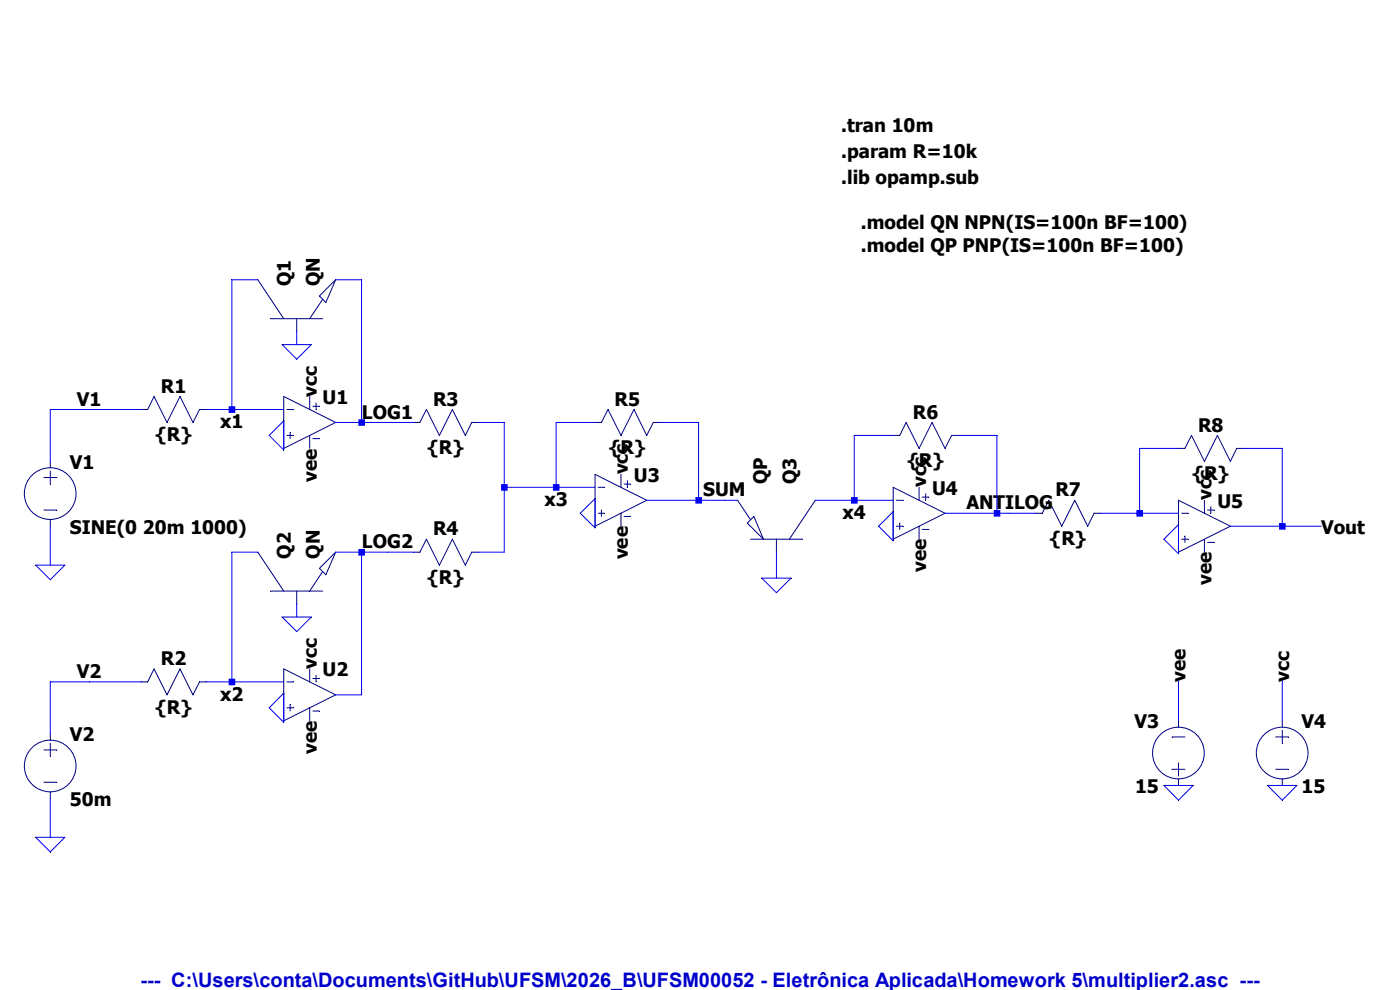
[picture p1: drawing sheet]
<svg xmlns="http://www.w3.org/2000/svg" width="297mm" height="210mm" viewBox="0 0 297 210" stroke-linecap="round" stroke-linejoin="round" font-family="sans-serif">
<path d="M67.8 62.8l1.3 1.4" fill="none" stroke="#00007f" stroke-width=".21"/>
<path d="M71.2 59.4l-3.4 3.4" fill="none" stroke="#00007f" stroke-width=".21"/>
<path d="M71.2 59.4l-2.1 4.8" fill="none" stroke="#00007f" stroke-width=".21"/>
<path d="M68.5 63.5l-2.8 4.1" fill="none" stroke="#00007f" stroke-width=".21"/>
<path d="M57.4 67.6h11.1" fill="none" stroke="#00007f" stroke-width=".21"/>
<path d="M54.7 59.4l5.5 8.2" fill="none" stroke="#00007f" stroke-width=".21"/>
<path d="M62.9 67.6v2.8" fill="none" stroke="#00007f" stroke-width=".21"/>
<path d="M9.3 101.3h2.8" fill="none" stroke="#00007f" stroke-width=".21"/>
<path d="M9.3 108.2h2.8" fill="none" stroke="#00007f" stroke-width=".21"/>
<path d="M10.7 99.9v2.8" fill="none" stroke="#00007f" stroke-width=".21"/>
<path d="M10.7 110.2v1.4" fill="none" stroke="#00007f" stroke-width=".21"/>
<path d="M10.7 97.9v1.3" fill="none" stroke="#00007f" stroke-width=".21"/>
<g fill="none" stroke="#00007f" stroke-width=".21">
<path d="M29.9 86.9h1.4"/>
<circle cx="10.6" cy="104.7" r="5.5"/>
</g>
<path d="M32.7 84.1l-1.4 2.8" fill="none" stroke="#00007f" stroke-width=".21"/>
<path d="M32.7 84.1l2.7 5.5" fill="none" stroke="#00007f" stroke-width=".21"/>
<path d="M38.2 84.1l-2.8 5.5" fill="none" stroke="#00007f" stroke-width=".21"/>
<path d="M38.2 84.1l2.7 5.5" fill="none" stroke="#00007f" stroke-width=".21"/>
<path d="M42.3 86.9h1.4" fill="none" stroke="#00007f" stroke-width=".21"/>
<path d="M42.3 86.9l-1.4 2.7" fill="none" stroke="#00007f" stroke-width=".21"/>
<path d="M67.8 120.6l1.3 1.3" fill="none" stroke="#00007f" stroke-width=".21"/>
<path d="M71.2 117.1l-3.4 3.5" fill="none" stroke="#00007f" stroke-width=".21"/>
<path d="M71.2 117.1l-2.1 4.8" fill="none" stroke="#00007f" stroke-width=".21"/>
<path d="M68.5 121.2l-2.8 4.2" fill="none" stroke="#00007f" stroke-width=".21"/>
<path d="M57.4 125.4h11.1" fill="none" stroke="#00007f" stroke-width=".21"/>
<path d="M54.7 117.1l5.5 8.3" fill="none" stroke="#00007f" stroke-width=".21"/>
<path d="M62.9 125.4v2.7" fill="none" stroke="#00007f" stroke-width=".21"/>
<path d="M9.3 159.1h2.8" fill="none" stroke="#00007f" stroke-width=".21"/>
<path d="M9.3 165.9h2.8" fill="none" stroke="#00007f" stroke-width=".21"/>
<path d="M10.7 157.7v2.7" fill="none" stroke="#00007f" stroke-width=".21"/>
<path d="M10.7 168v1.4" fill="none" stroke="#00007f" stroke-width=".21"/>
<path d="M10.7 155.7v1.3" fill="none" stroke="#00007f" stroke-width=".21"/>
<g fill="none" stroke="#00007f" stroke-width=".21">
<path d="M29.9 144.7h1.4"/>
<circle cx="10.6" cy="162.5" r="5.5"/>
</g>
<path d="M32.7 141.9l-1.4 2.8" fill="none" stroke="#00007f" stroke-width=".21"/>
<path d="M32.7 141.9l2.7 5.5" fill="none" stroke="#00007f" stroke-width=".21"/>
<path d="M38.2 141.9l-2.8 5.5" fill="none" stroke="#00007f" stroke-width=".21"/>
<path d="M38.2 141.9l2.7 5.5" fill="none" stroke="#00007f" stroke-width=".21"/>
<path d="M42.3 144.7h1.4" fill="none" stroke="#00007f" stroke-width=".21"/>
<path d="M42.3 144.7l-1.4 2.7" fill="none" stroke="#00007f" stroke-width=".21"/>
<path d="M87.7 89.6h1.4" fill="none" stroke="#00007f" stroke-width=".21"/>
<path d="M90.5 86.9l-1.4 2.7" fill="none" stroke="#00007f" stroke-width=".21"/>
<path d="M90.5 86.9l2.7 5.5" fill="none" stroke="#00007f" stroke-width=".21"/>
<path d="M96 86.9l-2.8 5.5" fill="none" stroke="#00007f" stroke-width=".21"/>
<path d="M96 86.9l2.7 5.5" fill="none" stroke="#00007f" stroke-width=".21"/>
<path d="M100.1 89.6h1.4" fill="none" stroke="#00007f" stroke-width=".21"/>
<path d="M100.1 89.6l-1.4 2.8" fill="none" stroke="#00007f" stroke-width=".21"/>
<path d="M87.7 117.1h1.4" fill="none" stroke="#00007f" stroke-width=".21"/>
<path d="M90.5 114.4l-1.4 2.7" fill="none" stroke="#00007f" stroke-width=".21"/>
<path d="M90.5 114.4l2.7 5.5" fill="none" stroke="#00007f" stroke-width=".21"/>
<path d="M96 114.4l-2.8 5.5" fill="none" stroke="#00007f" stroke-width=".21"/>
<path d="M96 114.4l2.7 5.5" fill="none" stroke="#00007f" stroke-width=".21"/>
<path d="M100.1 117.1h1.4" fill="none" stroke="#00007f" stroke-width=".21"/>
<path d="M100.1 117.1l-1.4 2.8" fill="none" stroke="#00007f" stroke-width=".21"/>
<path d="M126.2 89.6h1.4" fill="none" stroke="#00007f" stroke-width=".21"/>
<path d="M129 86.9l-1.4 2.7" fill="none" stroke="#00007f" stroke-width=".21"/>
<path d="M129 86.9l2.7 5.5" fill="none" stroke="#00007f" stroke-width=".21"/>
<path d="M134.5 86.9l-2.8 5.5" fill="none" stroke="#00007f" stroke-width=".21"/>
<path d="M134.5 86.9l2.7 5.5" fill="none" stroke="#00007f" stroke-width=".21"/>
<path d="M138.6 89.6h1.4" fill="none" stroke="#00007f" stroke-width=".21"/>
<path d="M138.6 89.6l-1.4 2.8" fill="none" stroke="#00007f" stroke-width=".21"/>
<path d="M189.5 92.4h1.4" fill="none" stroke="#00007f" stroke-width=".21"/>
<path d="M192.2 89.6l-1.3 2.8" fill="none" stroke="#00007f" stroke-width=".21"/>
<path d="M192.2 89.6l2.8 5.5" fill="none" stroke="#00007f" stroke-width=".21"/>
<path d="M197.7 89.6l-2.7 5.5" fill="none" stroke="#00007f" stroke-width=".21"/>
<path d="M197.7 89.6l2.8 5.5" fill="none" stroke="#00007f" stroke-width=".21"/>
<path d="M201.9 92.4h1.3" fill="none" stroke="#00007f" stroke-width=".21"/>
<path d="M201.9 92.4l-1.4 2.7" fill="none" stroke="#00007f" stroke-width=".21"/>
<path d="M219.8 108.9h1.3" fill="none" stroke="#00007f" stroke-width=".21"/>
<path d="M222.5 106.1l-1.4 2.8" fill="none" stroke="#00007f" stroke-width=".21"/>
<path d="M222.5 106.1l2.8 5.5" fill="none" stroke="#00007f" stroke-width=".21"/>
<path d="M228 106.1l-2.7 5.5" fill="none" stroke="#00007f" stroke-width=".21"/>
<path d="M228 106.1l2.8 5.5" fill="none" stroke="#00007f" stroke-width=".21"/>
<path d="M232.1 108.9h1.4" fill="none" stroke="#00007f" stroke-width=".21"/>
<path d="M232.1 108.9l-1.3 2.7" fill="none" stroke="#00007f" stroke-width=".21"/>
<path d="M250 95.1h1.4" fill="none" stroke="#00007f" stroke-width=".21"/>
<path d="M252.8 92.4l-1.4 2.7" fill="none" stroke="#00007f" stroke-width=".21"/>
<path d="M252.8 92.4l2.7 5.5" fill="none" stroke="#00007f" stroke-width=".21"/>
<path d="M258.3 92.4l-2.8 5.5" fill="none" stroke="#00007f" stroke-width=".21"/>
<path d="M258.3 92.4l2.7 5.5" fill="none" stroke="#00007f" stroke-width=".21"/>
<path d="M262.4 95.1h1.4" fill="none" stroke="#00007f" stroke-width=".21"/>
<path d="M262.4 95.1l-1.4 2.8" fill="none" stroke="#00007f" stroke-width=".21"/>
<path d="M248.6 163.2h2.8" fill="none" stroke="#00007f" stroke-width=".21"/>
<path d="M248.6 156.3h2.8" fill="none" stroke="#00007f" stroke-width=".21"/>
<path d="M250 161.8v2.8" fill="none" stroke="#00007f" stroke-width=".21"/>
<path d="M250 152.9v1.4" fill="none" stroke="#00007f" stroke-width=".21"/>
<path d="M250 165.3v1.3" fill="none" stroke="#00007f" stroke-width=".21"/>
<g fill="none" stroke="#00007f" stroke-width=".21">
<path d="M270.6 156.3h2.8"/>
<circle cx="250" cy="159.7" r="5.5"/>
</g>
<path d="M270.6 163.2h2.8" fill="none" stroke="#00007f" stroke-width=".21"/>
<path d="M272 154.9v2.8" fill="none" stroke="#00007f" stroke-width=".21"/>
<path d="M272 165.3v1.3" fill="none" stroke="#00007f" stroke-width=".21"/>
<path d="M272 152.9v1.4" fill="none" stroke="#00007f" stroke-width=".21"/>
<g fill="none" stroke="#00007f" stroke-width=".21">
<path d="M60.2 84.1l11 5.5"/>
<circle cx="272" cy="159.7" r="5.5"/>
</g>
<path d="M71.2 89.6l-11 5.5" fill="none" stroke="#00007f" stroke-width=".21"/>
<path d="M60.2 84.1v11" fill="none" stroke="#00007f" stroke-width=".21"/>
<path d="M60.9 86.9h1.4" fill="none" stroke="#00007f" stroke-width=".21"/>
<path d="M60.9 92.4h1.4" fill="none" stroke="#00007f" stroke-width=".21"/>
<path d="M61.6 91.7v1.3" fill="none" stroke="#00007f" stroke-width=".21"/>
<path d="M65.7 84.1v2.8" fill="none" stroke="#00007f" stroke-width=".21"/>
<path d="M65.7 92.4v2.7" fill="none" stroke="#00007f" stroke-width=".21"/>
<path d="M66.4 86.2h1.4" fill="none" stroke="#00007f" stroke-width=".21"/>
<path d="M67.1 85.5v1.4" fill="none" stroke="#00007f" stroke-width=".21"/>
<path d="M66.4 93h1.4" fill="none" stroke="#00007f" stroke-width=".21"/>
<path d="M60.2 141.9l11 5.5" fill="none" stroke="#00007f" stroke-width=".21"/>
<path d="M71.2 147.4l-11 5.5" fill="none" stroke="#00007f" stroke-width=".21"/>
<path d="M60.2 141.9v11" fill="none" stroke="#00007f" stroke-width=".21"/>
<path d="M60.9 144.7h1.4" fill="none" stroke="#00007f" stroke-width=".21"/>
<path d="M60.9 150.2h1.4" fill="none" stroke="#00007f" stroke-width=".21"/>
<path d="M61.6 149.4v1.4" fill="none" stroke="#00007f" stroke-width=".21"/>
<path d="M65.7 141.9v2.8" fill="none" stroke="#00007f" stroke-width=".21"/>
<path d="M65.7 150.2v2.7" fill="none" stroke="#00007f" stroke-width=".21"/>
<path d="M66.4 143.9h1.4" fill="none" stroke="#00007f" stroke-width=".21"/>
<path d="M67.1 143.3v1.4" fill="none" stroke="#00007f" stroke-width=".21"/>
<path d="M66.4 150.8h1.4" fill="none" stroke="#00007f" stroke-width=".21"/>
<path d="M126.2 100.6l11 5.5" fill="none" stroke="#00007f" stroke-width=".21"/>
<path d="M137.2 106.1l-11 5.5" fill="none" stroke="#00007f" stroke-width=".21"/>
<path d="M126.2 100.6v11" fill="none" stroke="#00007f" stroke-width=".21"/>
<path d="M126.9 103.4h1.4" fill="none" stroke="#00007f" stroke-width=".21"/>
<path d="M126.9 108.9h1.4" fill="none" stroke="#00007f" stroke-width=".21"/>
<path d="M127.6 108.2v1.4" fill="none" stroke="#00007f" stroke-width=".21"/>
<path d="M131.7 100.6v2.8" fill="none" stroke="#00007f" stroke-width=".21"/>
<path d="M131.7 108.9v2.7" fill="none" stroke="#00007f" stroke-width=".21"/>
<path d="M132.4 102.7h1.4" fill="none" stroke="#00007f" stroke-width=".21"/>
<path d="M133.1 102v1.4" fill="none" stroke="#00007f" stroke-width=".21"/>
<path d="M132.4 109.6h1.4" fill="none" stroke="#00007f" stroke-width=".21"/>
<path d="M189.5 103.4l11 5.5" fill="none" stroke="#00007f" stroke-width=".21"/>
<path d="M200.5 108.9l-11 5.5" fill="none" stroke="#00007f" stroke-width=".21"/>
<path d="M189.5 103.4v11" fill="none" stroke="#00007f" stroke-width=".21"/>
<path d="M190.2 106.1h1.4" fill="none" stroke="#00007f" stroke-width=".21"/>
<path d="M190.2 111.6h1.4" fill="none" stroke="#00007f" stroke-width=".21"/>
<path d="M190.9 111v1.3" fill="none" stroke="#00007f" stroke-width=".21"/>
<path d="M195 103.4v2.7" fill="none" stroke="#00007f" stroke-width=".21"/>
<path d="M195 111.6v2.8" fill="none" stroke="#00007f" stroke-width=".21"/>
<path d="M195.7 105.5h1.4" fill="none" stroke="#00007f" stroke-width=".21"/>
<path d="M196.4 104.7v1.4" fill="none" stroke="#00007f" stroke-width=".21"/>
<path d="M195.7 112.3h1.4" fill="none" stroke="#00007f" stroke-width=".21"/>
<path d="M250 106.1l11 5.5" fill="none" stroke="#00007f" stroke-width=".21"/>
<path d="M261 111.6l-11 5.5" fill="none" stroke="#00007f" stroke-width=".21"/>
<path d="M250 106.1v11" fill="none" stroke="#00007f" stroke-width=".21"/>
<path d="M250.7 108.9h1.4" fill="none" stroke="#00007f" stroke-width=".21"/>
<path d="M250.7 114.4h1.4" fill="none" stroke="#00007f" stroke-width=".21"/>
<path d="M251.4 113.7v1.4" fill="none" stroke="#00007f" stroke-width=".21"/>
<path d="M255.5 106.1v2.8" fill="none" stroke="#00007f" stroke-width=".21"/>
<path d="M255.5 114.4v2.7" fill="none" stroke="#00007f" stroke-width=".21"/>
<path d="M256.2 108.2h1.4" fill="none" stroke="#00007f" stroke-width=".21"/>
<path d="M256.9 107.5v1.4" fill="none" stroke="#00007f" stroke-width=".21"/>
<path d="M256.2 115.1h1.4" fill="none" stroke="#00007f" stroke-width=".21"/>
<path d="M159.9 109.6l2.1 4.8" fill="none" stroke="#00007f" stroke-width=".21"/>
<path d="M159.9 109.6l-1.4 1.4" fill="none" stroke="#00007f" stroke-width=".21"/>
<path d="M158.5 111l3.5 3.4" fill="none" stroke="#00007f" stroke-width=".21"/>
<path d="M156.5 106.1l2.7 4.1" fill="none" stroke="#00007f" stroke-width=".21"/>
<path d="M159.2 114.4h11" fill="none" stroke="#00007f" stroke-width=".21"/>
<path d="M173 106.1l-5.5 8.3" fill="none" stroke="#00007f" stroke-width=".21"/>
<path d="M164.7 114.4v2.7" fill="none" stroke="#00007f" stroke-width=".21"/>
<g fill="none" stroke="#00f" stroke-width=".21">
<path d="M49.2 59.4h5.5M59.9 73.1h6.1l-3.1 3.1zM57.1 92.4l3.1-3.1v6.2zM7.6 119.9h6.2l-3.1 3.1zM123.1 108.9l3.1-3.1v6.2zM189.5 108.5v6.2l-3.1-3.1zM250 111.3v6.2l-3.1-3.1zM59.9 130.9h6.1l-3.1 3.1zM161.6 122.6h6.2l-3.1 3.1zM60.2 147v6.2l-3.1-3zM7.6 177.6h6.2l-3.1 3.1zM246.9 166.6h6.2l-3.1 3.2z"/>
<path d="M268.9 166.6h6.2l-3.1 3.2z"/>
</g>
<path d="M71.2 59.4h5.5" fill="none" stroke="#00f" stroke-width=".21"/>
<path d="M62.9 70.4v2.7" fill="none" stroke="#00f" stroke-width=".21"/>
<path d="M10.7 86.9h8.2" fill="none" stroke="#00f" stroke-width=".21"/>
<path d="M18.9 86.9h11" fill="none" stroke="#00f" stroke-width=".21"/>
<path d="M49.2 59.4v27.5" fill="none" stroke="#00f" stroke-width=".21"/>
<path d="M43.7 86.9h5.5" fill="none" stroke="#00f" stroke-width=".21"/>
<path d="M49.2 86.9h11" fill="none" stroke="#00f" stroke-width=".21"/>
<path d="M76.7 59.4v30.2" fill="none" stroke="#00f" stroke-width=".21"/>
<path d="M71.2 89.6h5.5" fill="none" stroke="#00f" stroke-width=".21"/>
<path d="M76.7 89.6h5.5" fill="none" stroke="#00f" stroke-width=".21"/>
<path d="M82.2 89.6h5.5" fill="none" stroke="#00f" stroke-width=".21"/>
<path d="M101.5 89.6h5.5" fill="none" stroke="#00f" stroke-width=".21"/>
<path d="M118 89.6h8.2" fill="none" stroke="#00f" stroke-width=".21"/>
<path d="M140 89.6h8.2" fill="none" stroke="#00f" stroke-width=".21"/>
<path d="M181.2 92.4h8.3" fill="none" stroke="#00f" stroke-width=".21"/>
<path d="M203.2 92.4h8.3" fill="none" stroke="#00f" stroke-width=".21"/>
<path d="M241.8 95.1h8.2" fill="none" stroke="#00f" stroke-width=".21"/>
<path d="M263.8 95.1h8.2" fill="none" stroke="#00f" stroke-width=".21"/>
<path d="M10.7 86.9v11" fill="none" stroke="#00f" stroke-width=".21"/>
<path d="M107 89.6v13.8" fill="none" stroke="#00f" stroke-width=".21"/>
<path d="M118 89.6v13.8" fill="none" stroke="#00f" stroke-width=".21"/>
<path d="M107 103.4h11" fill="none" stroke="#00f" stroke-width=".21"/>
<path d="M118 103.4h8.2" fill="none" stroke="#00f" stroke-width=".21"/>
<path d="M148.2 89.6v16.5" fill="none" stroke="#00f" stroke-width=".21"/>
<path d="M137.2 106.1h11" fill="none" stroke="#00f" stroke-width=".21"/>
<path d="M148.2 106.1h5.5" fill="none" stroke="#00f" stroke-width=".21"/>
<path d="M153.7 106.1h2.8" fill="none" stroke="#00f" stroke-width=".21"/>
<path d="M181.2 92.4v13.7" fill="none" stroke="#00f" stroke-width=".21"/>
<path d="M173 106.1h8.2" fill="none" stroke="#00f" stroke-width=".21"/>
<path d="M181.2 106.1h8.3" fill="none" stroke="#00f" stroke-width=".21"/>
<path d="M211.5 92.4v16.5" fill="none" stroke="#00f" stroke-width=".21"/>
<path d="M200.5 108.9h11" fill="none" stroke="#00f" stroke-width=".21"/>
<path d="M211.5 108.9h2.7" fill="none" stroke="#00f" stroke-width=".21"/>
<path d="M214.2 108.9h5.6" fill="none" stroke="#00f" stroke-width=".21"/>
<path d="M241.8 95.1v13.8" fill="none" stroke="#00f" stroke-width=".21"/>
<path d="M233.5 108.9h8.3" fill="none" stroke="#00f" stroke-width=".21"/>
<path d="M241.8 108.9h8.2" fill="none" stroke="#00f" stroke-width=".21"/>
<path d="M272 95.1v16.5" fill="none" stroke="#00f" stroke-width=".21"/>
<path d="M261 111.6h11" fill="none" stroke="#00f" stroke-width=".21"/>
<path d="M272 111.6h8.3" fill="none" stroke="#00f" stroke-width=".21"/>
<path d="M49.2 117.1h5.5" fill="none" stroke="#00f" stroke-width=".21"/>
<path d="M71.2 117.1h5.5" fill="none" stroke="#00f" stroke-width=".21"/>
<path d="M76.7 117.1h5.5" fill="none" stroke="#00f" stroke-width=".21"/>
<path d="M82.2 117.1h5.5" fill="none" stroke="#00f" stroke-width=".21"/>
<path d="M107 103.4v13.7" fill="none" stroke="#00f" stroke-width=".21"/>
<path d="M101.5 117.1h5.5" fill="none" stroke="#00f" stroke-width=".21"/>
<path d="M10.7 111.6v8.3" fill="none" stroke="#00f" stroke-width=".21"/>
<path d="M164.7 117.1v5.5" fill="none" stroke="#00f" stroke-width=".21"/>
<path d="M62.9 128.1v2.8" fill="none" stroke="#00f" stroke-width=".21"/>
<path d="M10.7 144.7h8.2" fill="none" stroke="#00f" stroke-width=".21"/>
<path d="M18.9 144.7h11" fill="none" stroke="#00f" stroke-width=".21"/>
<path d="M49.2 117.1v27.6" fill="none" stroke="#00f" stroke-width=".21"/>
<path d="M43.7 144.7h5.5" fill="none" stroke="#00f" stroke-width=".21"/>
<path d="M49.2 144.7h11" fill="none" stroke="#00f" stroke-width=".21"/>
<path d="M76.7 117.1v30.3" fill="none" stroke="#00f" stroke-width=".21"/>
<path d="M71.2 147.4h5.5" fill="none" stroke="#00f" stroke-width=".21"/>
<path d="M250 144.7v8.2" fill="none" stroke="#00f" stroke-width=".21"/>
<path d="M272 144.7v8.2" fill="none" stroke="#00f" stroke-width=".21"/>
<path d="M10.7 144.7v11" fill="none" stroke="#00f" stroke-width=".21"/>
<path d="M10.7 169.4v8.2" fill="none" stroke="#00f" stroke-width=".21"/>
<path d="M48.5 86.2h1.4v1.4h-1.4zM48.5 144h1.4v1.4h-1.4zM76 88.9h1.4v1.4h-1.4zM76 116.5h1.4v1.4h-1.4zM106.3 102.7h1.4v1.4h-1.4zM117.3 102.7h1.4v1.4h-1.4zM147.5 105.5h1.4v1.3h-1.4zM180.6 105.5h1.3v1.3h-1.3zM210.8 108.2h1.4v1.4h-1.4zM241.1 108.2h1.4v1.4h-1.4zM271.4 111h1.4v1.4h-1.4z" fill-rule="evenodd" fill="#00f"/>
<text font-size="4.2" fill="#0000c8" x="29.8" y="209.3">--- C:\Users\conta\Documents\GitHub\UFSM\2026_B\UFSM00052 - Eletrônica Aplicada\Homework 5\multiplier2.asc ---</text>
<g font-size="4">
<text x="178.5" y="27.9">.tran 10m</text>
<text x="178.5" y="33.4">.param R=10k</text>
<text x="178.5" y="38.9">.lib opamp.sub</text>
<text x="182.6" y="48.6">.model QN NPN(IS=100n BF=100)</text>
<text x="182.6" y="53.4">.model QP PNP(IS=100n BF=100)</text>
<text x="61.7" y="60.7" transform="rotate(-90 61.7 60.7)">Q1</text>
<text x="67.9" y="60.7" transform="rotate(-90 67.9 60.7)">QN</text>
<text x="34.1" y="83.3">R1</text>
<text x="16.3" y="86.1">V1</text>
<text x="67.2" y="84.1" transform="rotate(-90 67.2 84.1)">vcc</text>
<text x="68.5" y="85.7">U1</text>
<text x="76.8" y="88.8">LOG1</text>
<text x="91.9" y="86.1">R3</text>
<text x="130.4" y="86.1">R5</text>
<text x="193.7" y="88.8">R6</text>
<text x="32.9" y="93.6">{R}</text>
<text x="46.7" y="90.8">x1</text>
<text x="254.2" y="91.6">R8</text>
<text x="14.8" y="99.5">V1</text>
<text x="90.6" y="96.4">{R}</text>
<text x="129.2" y="96.4">{R}</text>
<text x="133.2" y="100.6" transform="rotate(-90 133.2 100.6)">vcc</text>
<text x="192.4" y="99.1">{R}</text>
<text x="252.9" y="101.9">{R}</text>
<text x="67.2" y="102.1" transform="rotate(-90 67.2 102.1)">vee</text>
<text x="115.5" y="107.4">x3</text>
<text x="134.5" y="102.2">U3</text>
<text x="149.2" y="105.3">SUM</text>
<text x="162.8" y="102.7" transform="rotate(-90 162.8 102.7)">QP</text>
<text x="169" y="102.7" transform="rotate(-90 169 102.7)">Q3</text>
<text x="196.5" y="103.4" transform="rotate(-90 196.5 103.4)">vcc</text>
<text x="197.7" y="105">U4</text>
<text x="223.9" y="105.3">R7</text>
<text x="257" y="106.1" transform="rotate(-90 257 106.1)">vcc</text>
<text x="258.3" y="107.7">U5</text>
<text x="14.8" y="113.2">SINE(0 20m 1000)</text>
<text x="91.9" y="113.6">R4</text>
<text x="178.7" y="110.1">x4</text>
<text x="205" y="108.1">ANTILOG</text>
<text x="280.3" y="113.2">Vout</text>
<text x="61.7" y="118.5" transform="rotate(-90 61.7 118.5)">Q2</text>
<text x="67.9" y="118.5" transform="rotate(-90 67.9 118.5)">QN</text>
<text x="76.8" y="116.3">LOG2</text>
<text x="133.2" y="118.7" transform="rotate(-90 133.2 118.7)">vee</text>
<text x="222.7" y="115.6">{R}</text>
<text x="90.6" y="123.9">{R}</text>
<text x="196.5" y="121.4" transform="rotate(-90 196.5 121.4)">vee</text>
<text x="257" y="124.2" transform="rotate(-90 257 124.2)">vee</text>
<text x="16.3" y="143.8">V2</text>
<text x="34.1" y="141.1">R2</text>
<text x="67.2" y="141.9" transform="rotate(-90 67.2 141.9)">vcc</text>
<text x="68.5" y="143.5">U2</text>
<text x="46.7" y="148.6">x2</text>
<text x="251.5" y="144.7" transform="rotate(-90 251.5 144.7)">vee</text>
<text x="273.5" y="144.7" transform="rotate(-90 273.5 144.7)">vcc</text>
<text x="32.9" y="151.4">{R}</text>
<text x="240.7" y="154.5">V3</text>
<text x="276.1" y="154.5">V4</text>
<text x="14.8" y="157.3">V2</text>
<text x="67.2" y="159.9" transform="rotate(-90 67.2 159.9)">vee</text>
<text x="14.8" y="171">50m</text>
<text x="240.8" y="168.2">15</text>
<text x="276.1" y="168.2">15</text>
</g>
</svg>
